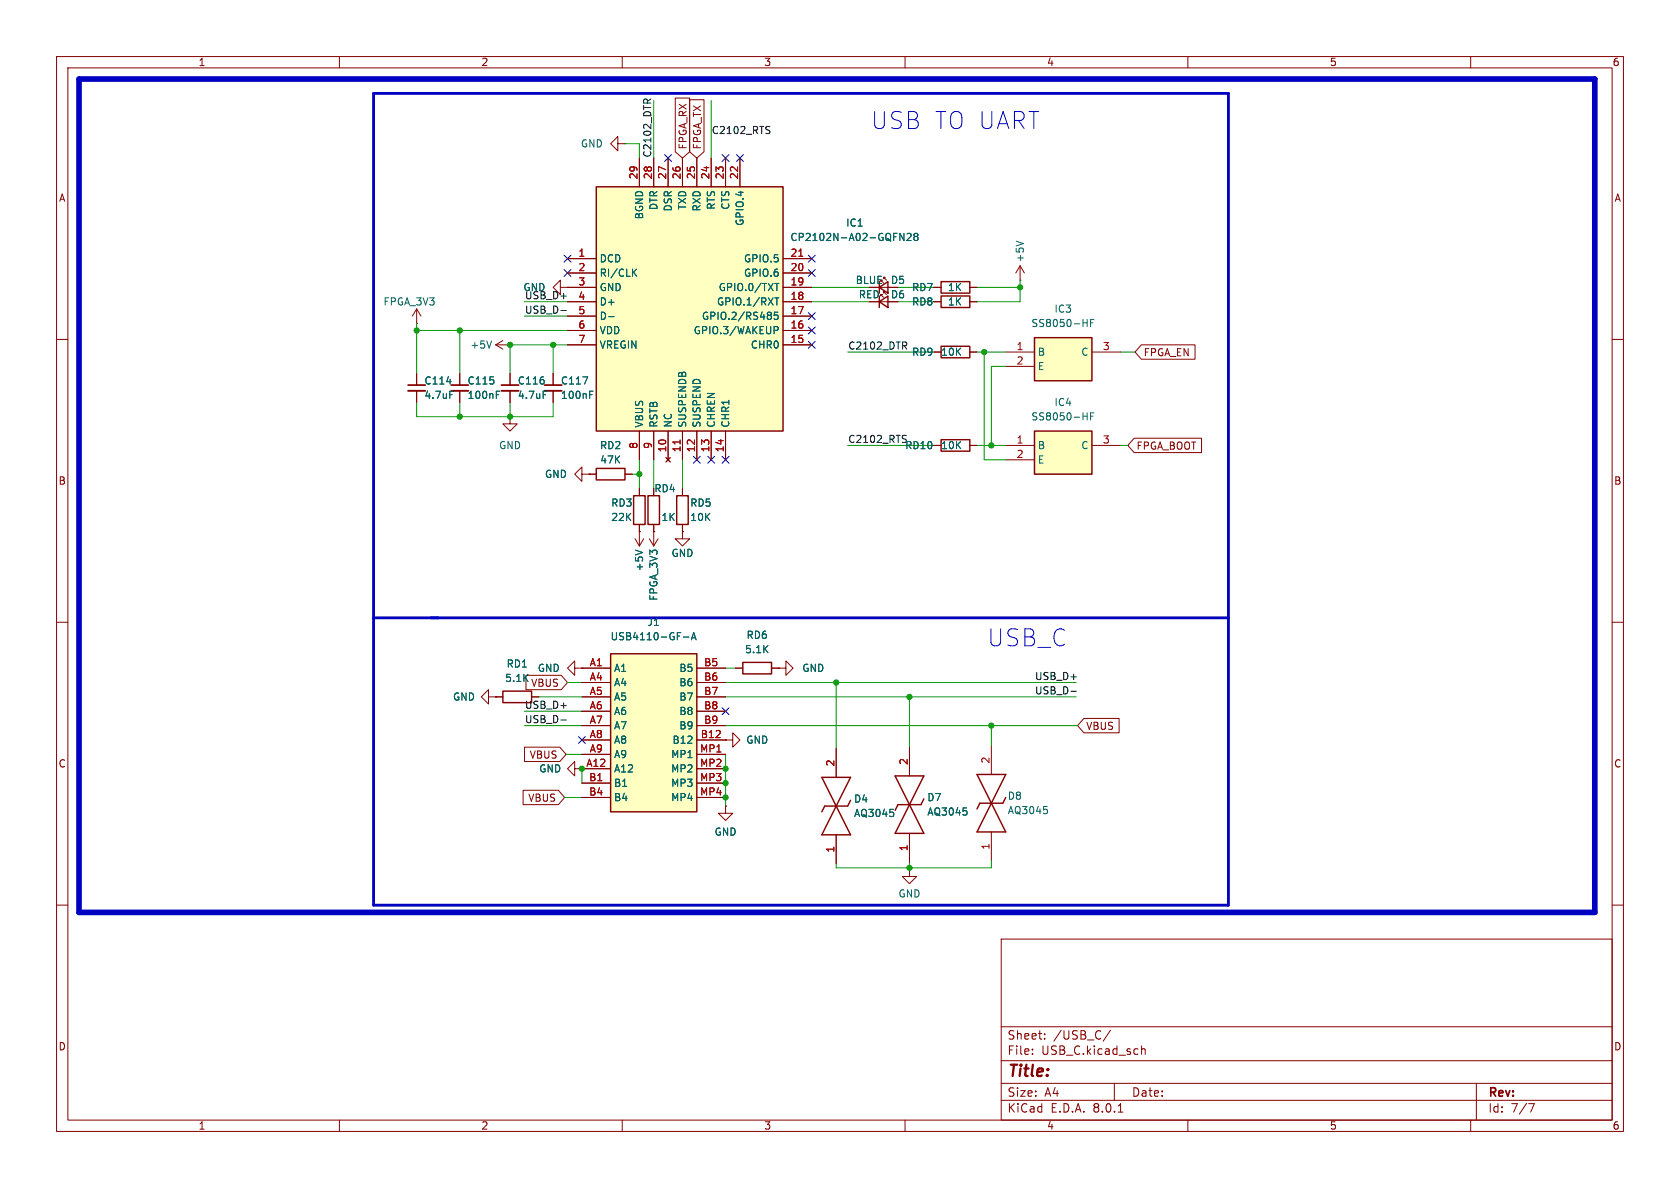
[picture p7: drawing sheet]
<svg xmlns="http://www.w3.org/2000/svg" width="297mm" height="210mm" viewBox="0 0 297 210" stroke-linecap="round" stroke-linejoin="round" font-family="sans-serif">
<g fill="none" stroke="#840000" stroke-width=".18">
<path d="M10 10h277v190h-277zM12 12h273v186h-273zM60 10v2M110 10v2M160 10v2M210 10v2M260 10v2M10 60h2M155.4 50.8h1.8M156.2 49.3v-.3h.3h-.3l.5 .5M165.1 53.3h1.3M165.1 50.8h1.3"/>
<path d="M171.4 53.3h1.3M171.4 50.8h1.3M180.3 49.5h.1M180.3 47l-.7 1.3M180.3 47v2.5M180.3 47l.8 1.3M285 60h2M165.1 62.2h1.3M171.4 62.2h1.3M10 110h2M285 110h2M10 160h2"/>
<path d="M285 160h2M177 166h108v32h-108zM60 198v2M110 198v2M160 198v2M177 194.5h108M177 191.5h108M177 187.5h108M177 181.5h108M182.5 186.3v.1M182.5 185.5v.1M184.7 183.6v.1"/>
<path d="M184.7 182.8v.1M196.3 182.1l-1.3 2M197 191.5v3M197.7 196.6h.8M201.8 184.9v1.5M201.8 185.5l.2-.1 .4 .1 .1 .9M210 198v2M260 198v2M261 191.5v6.5M270.2 195.1h1l-.6 1.5"/>
</g>
<path d="M155.4 50.8l1.6-1v2zM155.4 49.8v2M166.4 52.3h5v2.1h-5zM166.4 49.8h5v2h-5zM166.4 61.2h5v2h-5z" fill="none" stroke="#840000" stroke-width=".25"/>
<path d="M179.6 42.6l1.3 .5" fill="none" stroke="#006464" stroke-width=".18"/>
<path d="M182.9 76.2h10.1v7.6h-10.1z" fill="#ffffc2"/>
<g fill="none" stroke="#840000" stroke-width=".25">
<path d="M155.4 53.3l1.6-1v2.1zM155.4 52.3v2.1M166.4 77.7h5v2.1h-5zM182.9 76.2h10.1v7.6h-10.1zM105.4 82.8h5.1v2h-5.1zM112 87.6h2v5.1h-2zM114.6 87.6h2v5.1h-2zM119.6 87.6h2.1v5.1h-2.1zM88.9 122.2h5.1v2h-5.1zM145.3 137.4l5.1 10.2h-5.1l5.1-10.2zM158.2 137.2h5.1l-5.1 10.1h5.1zM172.7 136.9h5.1l-5.1 10.2h5.1z"/>
<path d="M150.4 141.5l-.5 1h-4.1l-.5 1M163.3 141.2l-.5 1h-4.1l-.5 1.1M177.8 141l-.5 1h-4.1l-.5 1"/>
</g>
<g fill="none" stroke="#840000" stroke-width=".18">
<path d="M73.7 57.2h.1M73.7 54.6l-.8 1.3M73.7 54.6v2.6M73.7 54.6l.7 1.3M99.1 50.8v-1.3l-1.3 1.3 1.3 1.3v-1.3h1.2M100.3 50.8h.1M155.4 53.3h1.8M155.7 52.3v-.2h.3h-.3l.5 .5M156.2 51.8v-.2h.3h-.3l.5 .5M73.7 66v2.1M73.7 69.1v2M81.3 66v2.1"/>
<path d="M81.3 69.1v2M87.6 61l1.3 .7M87.6 61h2.6M88.9 60.2l-1.3 .8M90.2 73.7v1.2h1.2l-1.2 1.3-1.3-1.3h1.3M90.2 73.7h.1M90.2 61h.1M90.2 66v2.1M90.2 69.1v2M97.8 66v2.1M97.8 69.1v2M165.1 78.7h1.3"/>
<path d="M171.4 78.7h1.3M177.8 78.7h5.1M193 78.7h5.1M102.9 83.8v-1.2l-1.3 1.2 1.3 1.3v-1.3h1.2M104.1 83.8h.1M104.1 83.8h1.3M110.5 83.8h1.3M112.3 95.3l.7 1.2M113 94h.1M113 86.4v1.2M113 92.7v3.8M113.8 95.3l-.8 1.2"/>
<path d="M114.8 95.3l.8 1.2M115.6 94h.1M115.6 92.7v3.8M116.3 95.3l-.7 1.2M120.6 86.4v1.2M120.6 92.7v1.3M177.8 81.3h5.1M101.6 118.1v-1.3l-1.3 1.3 1.3 1.3v-1.3h1.3M102.9 118.1h.1M87.6 123.2h1.3M94 123.2h1.2M101.6 135.9v-1.3l-1.3 1.3 1.3 1.3v-1.3h1.3"/>
<path d="M102.9 135.9h.1M147.8 132.3v5.1M160.8 132.1v5.1M175.3 131.8v5.1M128.3 142.5v1.3h1.2l-1.2 1.2-1.3-1.2h1.3M128.3 142.5h.1M147.8 147.6v5.1M160.8 153.7v1.2h1.3l-1.3 1.3-1.3-1.3h1.3M160.8 153.7h.1M160.8 147.3v5.1M175.3 147.1v5"/>
</g>
<g fill="none" stroke="#006464" stroke-width=".18">
<path d="M79 67.5h.8M79.5 69.2h.6M86.9 60.3l-.4 1.2M87.7 69.2h.6M87.7 69.8h.5M96 69.2h.6M103 66.6h.9l-.6 1.3M104.3 69.2h.6M104.3 69.8h.4M191.5 73.6h.7M192.2 73v1.2M192.8 73.6h.4"/>
<path d="M193.4 73h-.6v1.2M112.3 97.2l1.3 .5M157.3 143.1h.6M157.9 143.6l.1 .2-.1 .5M170.3 142.8h.6M170.8 143.4l.2 .1-.2 .5M184.5 142.6h.6M185.1 143.1l.1 .2-.1 .5"/>
</g>
<path d="M72.1 69.1h3.1M79.8 69.1h3M88.6 69.1h3.1M96.3 69.1h3" fill="none" stroke="#840000" stroke-width=".33"/>
<path d="M72.1 68.1h3.1M79.8 68.1h3M88.6 68.1h3.1M96.3 68.1h3" fill="none" stroke="#840000" stroke-width=".3"/>
<path d="M107.9 115.6h15.3v27.9h-15.3z" fill="#ffffc2"/>
<path d="M107.9 115.6h15.3v27.9h-15.3zM131.3 117.1h5.1v2h-5.1z" fill="none" stroke="#840000" stroke-width=".25"/>
<g fill="none" stroke="#840000" stroke-width=".18">
<path d="M120.6 94v1.3h1.3l-1.3 1.2-1.2-1.2h1.2M120.6 94h.1M102.9 118.1h5M123.2 118.1h5.1M130 118.1h1.3M136.4 118.1h1.3M137.7 118.1h1.2v-1.3l1.3 1.3-1.3 1.3v-1.3M137.7 118.1h.1M86.4 123.2v-1.3l-1.3 1.3 1.3 1.3v-1.3h1.2M87.6 123.2h.1M102.9 135.9h5M102.9 120.7h5"/>
<path d="M102.9 123.2h5M102.9 125.7h5M102.9 128.3h5M102.9 130.8h5M102.9 133.4h5M102.9 138.4h5M123.2 135.9h5.1M123.2 120.7h5.1M123.2 123.2h5.1M123.2 125.7h5.1M123.2 128.3h5.1M123.2 130.8h5.1"/>
<path d="M123.2 133.4h5.1M123.2 138.4h5.1M128.3 130.8h1.2v-1.3l1.3 1.3-1.3 1.3v-1.3M128.3 130.8h.1M102.9 141h5M123.2 141h5.1"/>
</g>
<path d="M120.8 112.6h1M122.2 113.1l.4-1.3 .5 1.3M122.3 112.7h.6" fill="none" stroke="#006464" stroke-width=".18"/>
<path d="M182.9 59.7h10.1v7.6h-10.1z" fill="#ffffc2"/>
<path d="M182.9 59.7h10.1v7.6h-10.1z" fill="none" stroke="#840000" stroke-width=".25"/>
<path d="M177.8 62.2h5.1M177.8 64.8h5.1M193 62.2h5.1" fill="none" stroke="#840000" stroke-width=".18"/>
<path d="M191.5 57.1h.7M192.2 56.5v1.2M192.8 57.1h.4M193.4 56.5h-.6v1.2" fill="none" stroke="#006464" stroke-width=".18"/>
<path d="M105.4 33h33v43.2h-33z" fill="#ffffc2"/>
<path d="M105.4 33h33v43.2h-33z" fill="none" stroke="#840000" stroke-width=".25"/>
<g fill="none" stroke="#840000" stroke-width=".18">
<path d="M119.4 17.3h2.5v9.5l-1.3 1.1-1.2-1.1zM121.9 17.6h2.6v9.2l-1.3 1.1-1.3-1.1zM109.2 25.4v-1.3l-1.3 1.3 1.3 1.3v-1.3h1.3M110.5 25.4h.1M113 27.9v5.1M115.6 27.9v5.1M118.1 27.9v5.1M120.6 27.9v5.1M123.2 27.9v5.1M125.7 27.9v5.1M128.3 27.9v5.1M130.8 27.9v5.1"/>
<path d="M100.3 50.8h.1M100.3 45.7h5.1M100.3 58.4h5.1M100.3 55.9h5.1M100.3 53.3h5.1M100.3 50.8h5.1M100.3 48.3h5.1M138.4 45.7h5.1M138.4 58.4h5.1M138.4 55.9h5.1M138.4 53.3h5.1M138.4 50.8h5.1"/>
<path d="M138.4 48.3h5.1M165.1 53.3h1.3M165.1 50.8h1.3M171.4 53.3h1.3M171.4 50.8h1.3M73.7 66v2.1M73.7 69.1v2M81.3 66v2.1M81.3 69.1v2M90.2 66v2.1M90.2 69.1v2M97.8 66v2.1"/>
<path d="M97.8 69.1v2M100.3 61h5.1M113 76.2v5.1M115.6 76.2v5.1M118.1 76.2v5.1M120.6 76.2v5.1M123.2 76.2v5.1M125.7 76.2v5.1M128.3 76.2v5.1M138.4 61h5.1M165.1 62.2h1.3M165.1 78.7h1.3"/>
<path d="M171.4 62.2h1.3M171.4 78.7h1.3M200.5 77.5h11.9v2.5h-11.9l-1.1-1.3zM201.8 61h9.5v2.5h-9.5l-1.1-1.3zM104.1 83.8h.1M104.1 83.8h1.3M110.5 83.8h1.3M113 94h.1M113 86.4v1.2M113 92.7v1.3M115.6 94h.1M115.6 92.7v1.3"/>
<path d="M117.7 80.9l.8 .8M118.5 80.9l-.8 .8M120.6 94h.1M120.6 86.4v1.2M120.6 92.7v1.3M93 119.4h6.2l1.1 1.3-1.1 1.2h-6.2zM102.9 118.1h.1M102.9 118.1h5M123.2 118.1h5.1M130 118.1h1.3M136.4 118.1h1.3M137.7 118.1h.1"/>
<path d="M87.6 123.2h.1M87.6 123.2h1.3M92.5 139.7h6.2l1.1 1.3-1.1 1.2h-6.2zM92.7 132.1h6.3l1.1 1.3-1.1 1.2h-6.3zM94 123.2h1.2M102.9 135.9h.1M102.9 123.2h5M102.9 135.9h5M102.9 120.7h5M102.9 125.7h5M102.9 128.3h5M102.9 130.8h5"/>
<path d="M102.9 133.4h5M102.9 138.4h5M123.2 123.2h5.1M123.2 135.9h5.1M123.2 120.7h5.1M123.2 125.7h5.1M123.2 128.3h5.1M123.2 130.8h5.1M123.2 133.4h5.1M123.2 138.4h5.1M128.3 130.8h.1M147.8 132.3v5.1"/>
<path d="M160.8 132.1v5.1M191.6 127h6.2v2.5h-6.2l-1.1-1.2zM102.9 141h5M123.2 141h5.1M128.3 142.5h.1M147.8 147.6v5.1M160.8 147.3v5.1"/>
</g>
<path d="M141.2 45.3h.7M120.2 77.8v.7" fill="none" stroke="#a90000" stroke-width=".18"/>
<g fill="none" stroke="#006464" stroke-width=".18">
<path d="M107.6 56h1M112 48.1l.5 .7M112.5 47.6l-.7 .7M136.3 55.3v.3M136.3 55.9v.4M136.9 57.7h.4l.3 .3-.1 .3-.6 .1M137 52.6h.7M137 50.1h.7M137.3 50.1v1.3M137.3 52.6v1.3M137.5 55.2h-.6v.6l.1-.1h.5l.1 .2-.1 .4-.2 .2-.4-.2M159.1 41.3l.7 1.2v-1.2"/>
<path d="M160.4 41.4l.4-.1 .3 .3-.8 .9h.8M161.8 41.8l-.2-.2 .2-.3h.2l.3 .2-.3 .3M161.8 41.8l-.2 .2v.4l.2 .1h.2l.3-.2-.1-.4-.2-.1M161.8 41.8h.2M79 67.5h.8M79.5 69.2h.6M87.7 69.2h.6M87.7 69.8h.5M96 69.2h.6M103 66.6h.9l-.6 1.3M104.3 69.2h.6M104.3 69.8h.4"/>
<path d="M112.3 97.2l1.3 .5M120.8 112.6h1M122.2 113.1l.4-1.3 .5 1.3M122.3 112.7h.6M157.3 143.1h.6M157.9 143.6l.1 .2-.1 .5M170.3 142.8h.6M170.8 143.4l.2 .1-.2 .5"/>
</g>
<path d="M113.9 17.6h.4M115.1 17.5l-.6 .4M135.9 22.3l.2 .1M136 23.1l.1 .2-.1 .3M99.2 54.9h.9M159.9 61.1l.4 .6M160.1 77h.1M160.1 77.7h.1M160.2 60.6v.4M99.2 127.3h.9M189.3 122.2h1" fill="none" stroke="#0f0f0f" stroke-width=".18"/>
<path d="M14 14h267.9v147.3h-267.9z" fill="none" stroke="#0000c2" stroke-width="1"/>
<path d="M66 16.5h151.2v143.5h-151.2zM66 109.2h151.2" fill="none" stroke="#0000c2" stroke-width=".5"/>
<g fill="none" stroke="#009600" stroke-width=".18">
<path d="M115.6 17.8v10.1M125.7 17.8v10.1M110.5 25.4h2.5v2.5M73.7 58.4h26.6M73.7 57.2v8.8M81.3 58.4v7.6M92.7 53.3h7.6M92.7 55.9h7.6M143.5 53.3h10.2M143.5 50.8h10.2M158.7 53.3h6.4M158.7 50.8h6.4"/>
<path d="M172.7 50.8h7.6M180.3 49.5v3.8h-7.6M73.7 71.1v2.6h24.1v-2.6M81.3 71.1v2.6M90.2 71.1v2.6M97.8 61v5M100.3 61h-10.1v5M149.9 62.2h15.2M149.9 78.7h15.2M172.7 62.2h5.1M172.7 78.7h5.1M174 62.2v19.1h3.8"/>
<path d="M177.8 64.8h-2.5v13.9M198.1 62.2h2.6M198.1 78.7h1.3M111.8 83.8h1.2M113 81.3v5.1M115.6 81.3v5.1M120.6 81.3v5.1M128.3 118.1h1.7M92.7 128.3h10.2M92.7 125.7h10.2M95.2 123.2h7.7M100.1 133.4h2.8"/>
<path d="M100.3 120.7h2.6M102.9 135.9v2.5M128.3 133.4v9.1M128.3 128.3h62.2M128.3 120.7h61.9M128.3 123.2h61.9M147.8 120.7v11.6M160.8 123.2v8.9M175.3 128.3v3.5M99.8 141h3.1M160.8 152.4v1.3M175.3 152.1v1.3h-27.5v-.7"/>
</g>
<g fill="none" stroke="#000084" stroke-width=".18">
<path d="M117.5 27.3l1.2 1.2M118.7 27.3l-1.2 1.2M127.7 27.3l1.2 1.2M128.9 27.3l-1.2 1.2M130.2 27.3l1.2 1.2M131.4 27.3l-1.2 1.2M99.7 45.1l1.2 1.2M99.7 47.7l1.2 1.2M100.9 45.1l-1.2 1.2M100.9 47.7l-1.2 1.2M142.9 55.3l1.2 1.2M142.9 57.8l1.2 1.2"/>
<path d="M142.9 45.1l1.2 1.2M142.9 47.7l1.2 1.2M144.1 55.3l-1.2 1.2M144.1 57.8l-1.2 1.2M144.1 45.1l-1.2 1.2M144.1 47.7l-1.2 1.2M142.9 60.4l1.2 1.2M144.1 60.4l-1.2 1.2M122.6 80.7l1.2 1.2M123.8 80.7l-1.2 1.2M125.1 80.7l1.2 1.2M126.3 80.7l-1.2 1.2"/>
<path d="M127.7 80.7l1.2 1.2M128.9 80.7l-1.2 1.2M102.3 130.2l1.2 1.2M103.5 130.2l-1.2 1.2M127.7 125.1l1.2 1.2M128.9 125.1l-1.2 1.2"/>
</g>
<g fill="#009600" stroke="#009600" stroke-width=".18">
<circle cx="174" cy="62.2" r=".46"/>
<circle cx="175.3" cy="78.7" r=".46"/>
<circle cx="180.3" cy="50.8" r=".46"/>
<circle cx="90.2" cy="61" r=".46"/>
<circle cx="97.8" cy="61" r=".46"/>
<circle cx="81.3" cy="58.4" r=".46"/>
<circle cx="73.7" cy="58.4" r=".46"/>
<circle cx="81.3" cy="73.7" r=".46"/>
<circle cx="90.2" cy="73.7" r=".46"/>
<circle cx="128.3" cy="141" r=".46"/>
<circle cx="128.3" cy="138.4" r=".46"/>
<circle cx="128.3" cy="135.9" r=".46"/>
<circle cx="113" cy="83.8" r=".46"/>
<circle cx="102.9" cy="135.9" r=".46"/>
<circle cx="147.8" cy="120.7" r=".46"/>
<circle cx="160.8" cy="153.4" r=".46"/>
<circle cx="175.3" cy="128.3" r=".46"/>
<circle cx="160.8" cy="123.2" r=".46"/>
</g>
<g font-size="4.2" fill="#0000c2">
<text x="154" y="23.1">USB TO UART</text>
<text x="174.5" y="114.5">USB_C</text>
</g>
<text font-size="2.8" fill="#840000" x="178" y="190.9">Title:</text>
<g font-size="2.1" fill="#840000">
<text x="178" y="184">Sheet:</text>
<text x="186.2" y="184">/USB_C/</text>
<text x="178" y="186.7">File:</text>
<text x="184.1" y="186.7">USB_C.kicad_sch</text>
<text x="178" y="196.9">KiCad</text>
<text x="178" y="194.1">Size:</text>
<text x="184.7" y="194.1">A4</text>
<text x="185.7" y="196.9">E.D.A.</text>
<text x="193.3" y="196.9">8.0.1</text>
<text x="200" y="194.1">Date:</text>
<text x="263" y="194.3">Rev:</text>
<text x="263" y="196.9">Id:</text>
<text x="267.1" y="196.9">7/7</text>
</g>
<g font-size="1.8" fill="#840000">
<text x="35" y="11.9">1</text>
<text x="85" y="11.9">2</text>
<text x="135" y="11.9">3</text>
<text x="185" y="11.9">4</text>
<text x="235" y="11.9">5</text>
<text x="285" y="11.9">6</text>
<text x="121.6" y="26.5" transform="rotate(-90 121.6 26.5)">FPGA_RX</text>
<text x="124.1" y="26.5" transform="rotate(-90 124.1 26.5)">FPGA_TX</text>
<text x="10.3" y="35.9">A</text>
<text x="285.3" y="35.9">A</text>
<text x="151.2" y="50.4">BLUE</text>
<text x="151.7" y="52.9">RED</text>
<text x="157.4" y="50.4">D5</text>
<text x="157.4" y="52.9">D6</text>
<text x="202.1" y="63.2">FPGA_EN</text>
<text x="200.8" y="79.7">FPGA_BOOT</text>
<text x="10.3" y="85.9">B</text>
<text x="115.6" y="87.2">RD4</text>
<text x="285.3" y="85.9">B</text>
<text x="93.8" y="121.6">VBUS</text>
<text x="191.9" y="129.2">VBUS</text>
<text x="10.3" y="135.9">C</text>
<text x="93.5" y="134.3">VBUS</text>
<text x="285.3" y="135.9">C</text>
<text x="93.3" y="141.9">VBUS</text>
<text x="10.3" y="185.9">D</text>
<text x="285.3" y="185.9">D</text>
<text x="35" y="199.9">1</text>
<text x="85" y="199.9">2</text>
<text x="135" y="199.9">3</text>
<text x="185" y="199.9">4</text>
<text x="235" y="199.9">5</text>
<text x="285" y="199.9">6</text>
</g>
<g font-size="1.8" fill="#0f0f0f">
<text x="125.7" y="23.8">C2102_RTS</text>
<text x="115.2" y="27.9" transform="rotate(-90 115.2 27.9)">C2102_DTR</text>
<text x="92.7" y="53">USB_D+</text>
<text x="92.7" y="55.5">USB_D-</text>
<text x="149.9" y="61.9">C2102_DTR</text>
<text x="149.9" y="78.4">C2102_RTS</text>
<text x="92.7" y="125.4">USB_D+</text>
<text x="182.9" y="122.8">USB_D-</text>
<text x="182.9" y="120.3">USB_D+</text>
<text x="92.7" y="127.9">USB_D-</text>
</g>
<g font-size="1.8" fill="#006464">
<text x="102.6" y="26.3">GND</text>
<text x="113.9" y="38.9" transform="rotate(-90 113.9 38.9)">BGND</text>
<text x="116.4" y="37.2" transform="rotate(-90 116.4 37.2)">DTR</text>
<text x="119" y="37.5" transform="rotate(-90 119 37.5)">DSR</text>
<text x="121.5" y="37.2" transform="rotate(-90 121.5 37.2)">TXD</text>
<text x="124.1" y="37.5" transform="rotate(-90 124.1 37.5)">RXD</text>
<text x="126.6" y="37.2" transform="rotate(-90 126.6 37.2)">RTS</text>
<text x="129.1" y="37.2" transform="rotate(-90 129.1 37.2)">CTS</text>
<text x="131.7" y="40" transform="rotate(-90 131.7 40)">GPIO.4</text>
<text x="149.5" y="40.3">IC1</text>
<text x="105.9" y="46.6">DCD</text>
<text x="131.4" y="46.6">GPIO.5</text>
<text x="139.6" y="42.8">CP2102N-A02-GQFN28</text>
<text x="181.2" y="46.5" transform="rotate(-90 181.2 46.5)">+5V</text>
<text x="92.4" y="51.7">GND</text>
<text x="105.9" y="49.1">RI/CLK</text>
<text x="105.9" y="51.7">GND</text>
<text x="127" y="51.7">GPIO.0/TXT</text>
<text x="131.4" y="49.1">GPIO.6</text>
<text x="161.1" y="51.7">RD7</text>
<text x="167.5" y="51.7">1K</text>
<text x="67.7" y="54.2">FPGA_3V3</text>
<text x="105.9" y="54.2">D+</text>
<text x="105.9" y="56.7">D-</text>
<text x="105.9" y="59.3">VDD</text>
<text x="122.5" y="59.3">GPIO.3/WAKEUP</text>
<text x="124" y="56.7">GPIO.2/RS485</text>
<text x="126.7" y="54.2">GPIO.1/RXT</text>
<text x="161.1" y="54.2">RD8</text>
<text x="167.5" y="54.2">1K</text>
<text x="182.2" y="58">SS8050-HF</text>
<text x="186.3" y="55.5">IC3</text>
<text x="83.1" y="61.8">+5V</text>
<text x="105.9" y="61.8">VREGIN</text>
<text x="132.6" y="61.8">CHR0</text>
<text x="161.1" y="63.1">RD9</text>
<text x="166.3" y="63.1">10K</text>
<text x="183.4" y="63.1">B</text>
<text x="183.4" y="65.6">E</text>
<text x="191.1" y="63.1">C</text>
<text x="74.9" y="68.2">C114</text>
<text x="74.9" y="70.7">4.7uF</text>
<text x="82.6" y="68.2">C115</text>
<text x="82.6" y="70.7">100nF</text>
<text x="91.4" y="68.2">C116</text>
<text x="91.4" y="70.7">4.7uF</text>
<text x="99.1" y="68.2">C117</text>
<text x="99.1" y="70.7">100nF</text>
<text x="186.3" y="72">IC4</text>
<text x="113.9" y="75.7" transform="rotate(-90 113.9 75.7)">VBUS</text>
<text x="116.4" y="75.7" transform="rotate(-90 116.4 75.7)">RSTB</text>
<text x="119" y="75.7" transform="rotate(-90 119 75.7)">NC</text>
<text x="121.5" y="75.7" transform="rotate(-90 121.5 75.7)">SUSPENDB</text>
<text x="124.1" y="75.7" transform="rotate(-90 124.1 75.7)">SUSPEND</text>
<text x="126.6" y="75.7" transform="rotate(-90 126.6 75.7)">CHREN</text>
<text x="129.1" y="75.7" transform="rotate(-90 129.1 75.7)">CHR1</text>
<text x="182.2" y="74.5">SS8050-HF</text>
<text x="88.1" y="79.6">GND</text>
<text x="106" y="79.6">RD2</text>
<text x="106" y="82.1">47K</text>
<text x="159.9" y="79.6">RD10</text>
<text x="166.3" y="79.6">10K</text>
<text x="183.4" y="79.6">B</text>
<text x="183.4" y="82.1">E</text>
<text x="191.1" y="79.6">C</text>
<text x="96.2" y="84.7">GND</text>
<text x="108" y="89.8">RD3</text>
<text x="121.9" y="89.8">RD5</text>
<text x="108" y="92.3">22K</text>
<text x="116.8" y="92.3">1K</text>
<text x="121.9" y="92.3">10K</text>
<text x="113.9" y="101.1" transform="rotate(-90 113.9 101.1)">+5V</text>
<text x="118.6" y="98.7">GND</text>
<text x="116.4" y="106.3" transform="rotate(-90 116.4 106.3)">FPGA_3V3</text>
<text x="107.8" y="113.4">USB4110-GF-A</text>
<text x="114.4" y="110.8">J1</text>
<text x="131.9" y="113.1">RD6</text>
<text x="89.5" y="118.2">RD1</text>
<text x="95" y="119">GND</text>
<text x="108.5" y="119">A1</text>
<text x="120" y="119">B5</text>
<text x="131.6" y="115.7">5.1K</text>
<text x="141.7" y="119">GND</text>
<text x="80" y="124.1">GND</text>
<text x="89.2" y="120.8">5.1K</text>
<text x="108.5" y="121.5">A4</text>
<text x="108.5" y="124.1">A5</text>
<text x="120" y="121.5">B6</text>
<text x="120" y="124.1">B7</text>
<text x="108.5" y="126.6">A6</text>
<text x="108.5" y="129.1">A7</text>
<text x="108.5" y="131.7">A8</text>
<text x="118.8" y="131.7">B12</text>
<text x="120" y="126.6">B8</text>
<text x="120" y="129.1">B9</text>
<text x="131.8" y="131.7">GND</text>
<text x="95.2" y="136.8">GND</text>
<text x="108.5" y="136.8">A12</text>
<text x="108.5" y="134.2">A9</text>
<text x="118.5" y="134.2">MP1</text>
<text x="118.5" y="136.8">MP2</text>
<text x="108.5" y="139.3">B1</text>
<text x="108.5" y="141.8">B4</text>
<text x="118.5" y="139.3">MP3</text>
<text x="118.5" y="141.8">MP4</text>
<text x="150.9" y="142.1">D4</text>
<text x="163.8" y="141.8">D7</text>
<text x="178.1" y="141.6">D8</text>
<text x="126.2" y="147.9">GND</text>
<text x="150.9" y="144.6">AQ3045</text>
<text x="163.8" y="144.4">AQ3045</text>
<text x="178.1" y="144.1">AQ3045</text>
<text x="158.7" y="158.9">GND</text>
</g>
<g font-size="1.8" fill="#a90000">
<text x="112.8" y="31.8" transform="rotate(-90 112.8 31.8)">29</text>
<text x="115.3" y="31.8" transform="rotate(-90 115.3 31.8)">28</text>
<text x="117.9" y="31.8" transform="rotate(-90 117.9 31.8)">27</text>
<text x="120.4" y="31.8" transform="rotate(-90 120.4 31.8)">26</text>
<text x="122.9" y="31.8" transform="rotate(-90 122.9 31.8)">25</text>
<text x="125.5" y="31.8" transform="rotate(-90 125.5 31.8)">24</text>
<text x="128" y="31.8" transform="rotate(-90 128 31.8)">23</text>
<text x="130.6" y="31.8" transform="rotate(-90 130.6 31.8)">22</text>
<text x="102.2" y="45.5">1</text>
<text x="139.7" y="45.5">21</text>
<text x="102.2" y="48">2</text>
<text x="102.2" y="50.5">3</text>
<text x="102.2" y="53.1">4</text>
<text x="139.7" y="53.1">18</text>
<text x="139.7" y="50.5">19</text>
<text x="139.7" y="48">20</text>
<text x="102.2" y="55.6">5</text>
<text x="102.2" y="58.2">6</text>
<text x="139.7" y="58.2">16</text>
<text x="139.7" y="55.6">17</text>
<text x="102.2" y="60.7">7</text>
<text x="139.7" y="60.7">15</text>
<text x="179.6" y="62">1</text>
<text x="179.6" y="64.5">2</text>
<text x="194.9" y="62">3</text>
<text x="112.8" y="79.4" transform="rotate(-90 112.8 79.4)">8</text>
<text x="115.3" y="79.4" transform="rotate(-90 115.3 79.4)">9</text>
<text x="117.9" y="80.1" transform="rotate(-90 117.9 80.1)">10</text>
<text x="120.4" y="80.1" transform="rotate(-90 120.4 80.1)">11</text>
<text x="122.9" y="80.1" transform="rotate(-90 122.9 80.1)">12</text>
<text x="125.5" y="80.1" transform="rotate(-90 125.5 80.1)">13</text>
<text x="128" y="80.1" transform="rotate(-90 128 80.1)">14</text>
<text x="179.6" y="78.5">1</text>
<text x="179.6" y="81">2</text>
<text x="194.9" y="78.5">3</text>
<text x="104.2" y="117.9">A1</text>
<text x="124.4" y="117.9">B5</text>
<text x="104.2" y="120.4">A4</text>
<text x="104.2" y="122.9">A5</text>
<text x="104.2" y="125.5">A6</text>
<text x="124.4" y="120.4">B6</text>
<text x="124.4" y="122.9">B7</text>
<text x="124.4" y="125.5">B8</text>
<text x="104.2" y="128">A7</text>
<text x="104.2" y="130.6">A8</text>
<text x="123.8" y="130.6">B12</text>
<text x="124.4" y="128">B9</text>
<text x="103.6" y="135.6">A12</text>
<text x="104.2" y="133.1">A9</text>
<text x="123.7" y="133.1">MP1</text>
<text x="123.7" y="135.6">MP2</text>
<text x="147.6" y="135.6" transform="rotate(-90 147.6 135.6)">2</text>
<text x="160.5" y="135.3" transform="rotate(-90 160.5 135.3)">2</text>
<text x="175" y="135.1" transform="rotate(-90 175 135.1)">2</text>
<text x="104.1" y="138.2">B1</text>
<text x="104.1" y="140.7">B4</text>
<text x="123.7" y="138.2">MP3</text>
<text x="123.7" y="140.7">MP4</text>
<text x="147.6" y="150.8" transform="rotate(-90 147.6 150.8)">1</text>
<text x="160.5" y="150.6" transform="rotate(-90 160.5 150.6)">1</text>
<text x="175" y="150.3" transform="rotate(-90 175 150.3)">1</text>
</g>
</svg>
